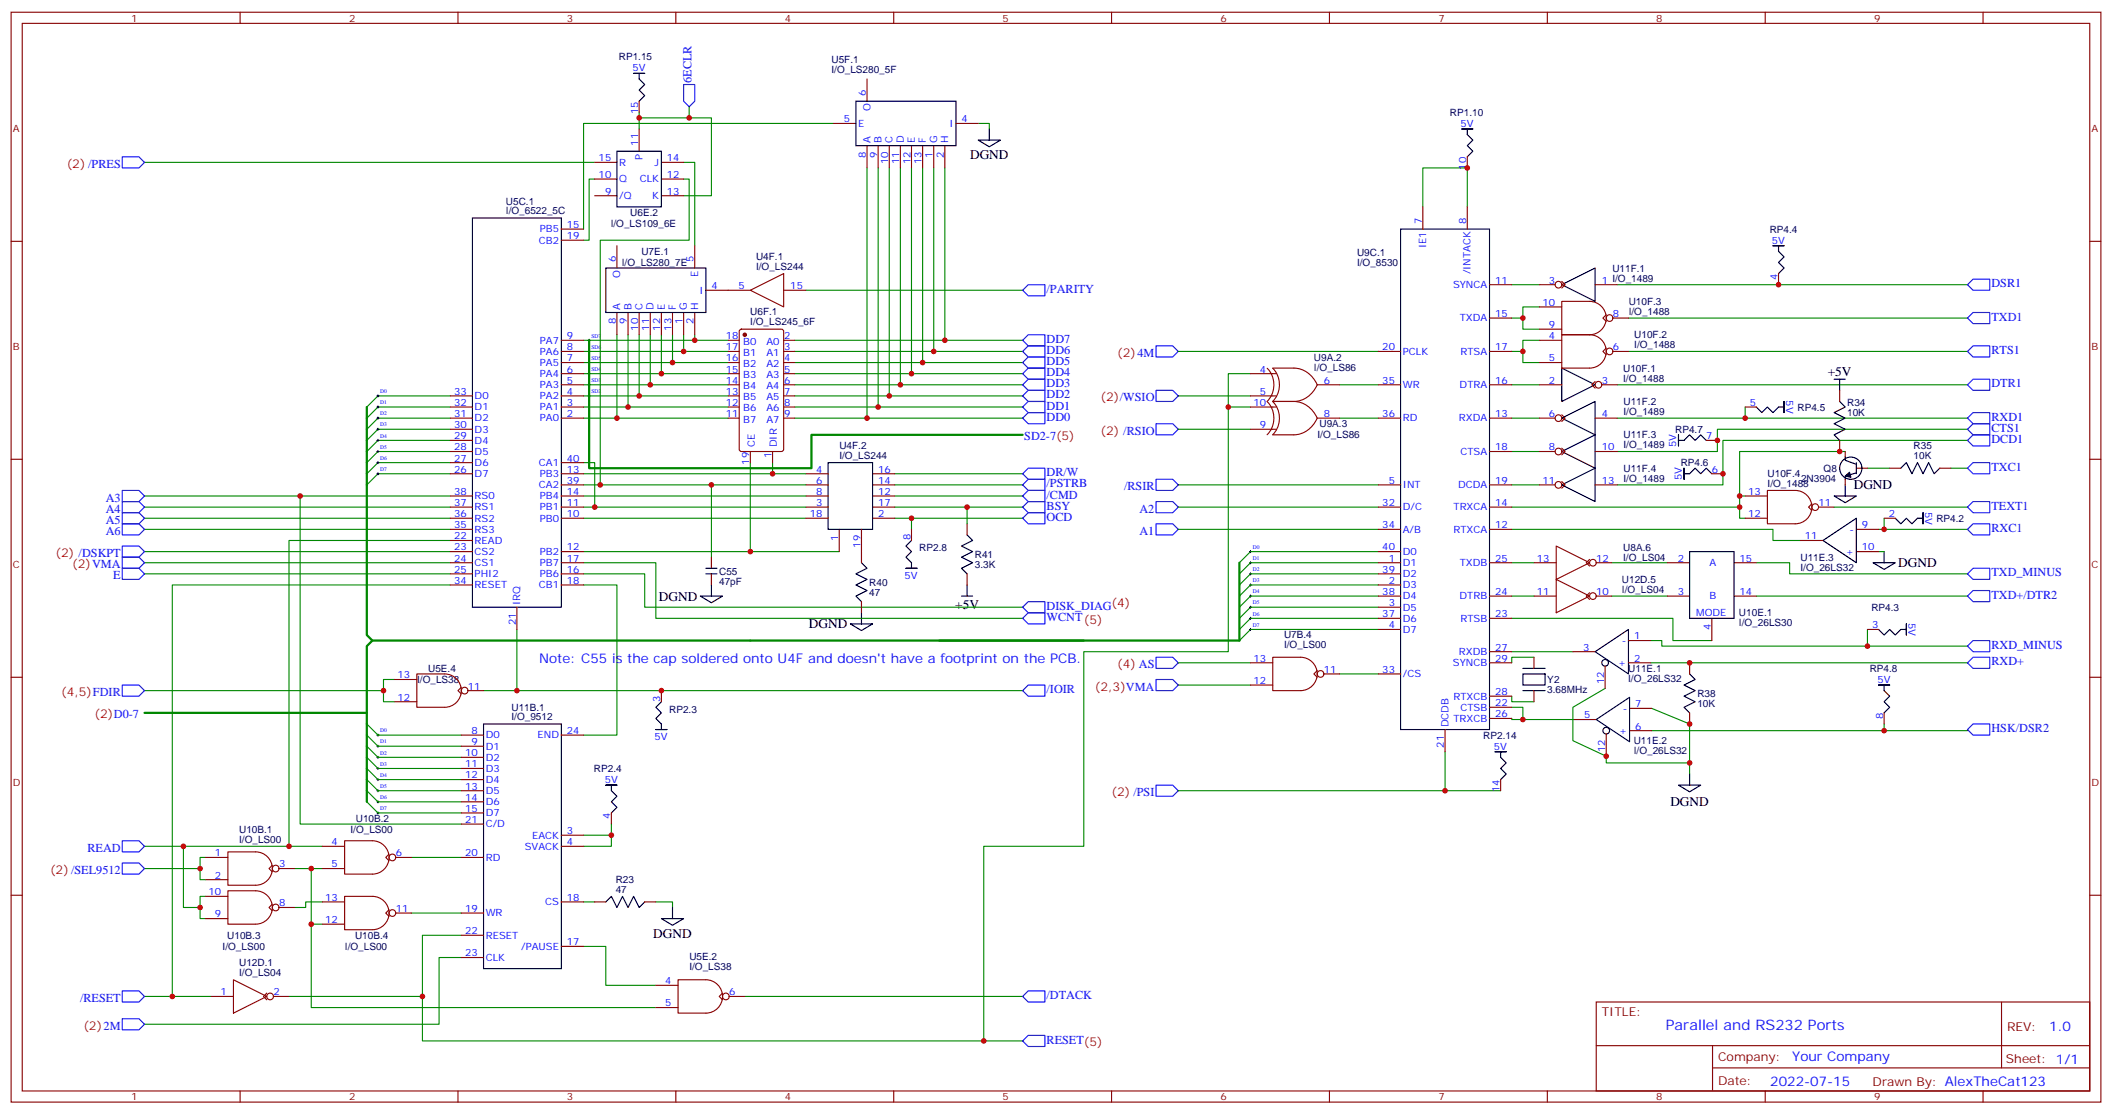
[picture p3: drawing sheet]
<svg xmlns="http://www.w3.org/2000/svg" width="670mm" height="353mm" viewBox="0 0 670 353" stroke-linecap="round" stroke-linejoin="round" font-family="sans-serif">
<g fill="none" stroke="#870000" stroke-width=".35">
<path d="M3.5 3.9h663.2v345.7h-663.2zM7.1 7.4h656.1v338.7h-656.1zM76.2 3.9v3.5M145.3 3.9v3.5M214.5 3.9v3.5M283.6 3.9v3.5M352.8 3.9v3.5M421.9 3.9v3.5M491.1 3.9v3.5M560.2 3.9v3.5M629.4 3.9v3.5M202.8 32.1v3.5"/>
<path d="M264.6 39.2h7M275.2 25v7.1M303.4 39.2h7M188.7 51.5h7.1M188.7 56.8h7.1M202.8 40.9v7.1M209.9 51.5h7.1M209.9 56.8h7.1M275.2 46.2v7.1M278.7 46.2v7.1M282.2 46.2v7.1M285.8 46.2v7.1"/>
<path d="M289.3 46.2v7.1M292.8 46.2v7.1M296.3 46.2v7.1M299.9 46.2v7.1M465.7 49.7v3.6M3.5 76.6h3.6M178.2 76.2h7M178.2 72.7h7M188.7 62.1h7.1M195.8 78v7M209.9 62.1h7.1M220.5 78v7"/>
<path d="M451.6 65.6v7.1M465.7 65.6v7.1M663.2 76.6h3.5M195.8 99.1v7.1M199.3 99.1v7.1M202.8 99.1v7.1M206.4 99.1v7.1M209.9 99.1v7.1M213.4 99.1v7.1M217 99.1v7.1M220.5 99.1v7.1M224 92.1h14.1"/>
<path d="M238.1 92.1l10.6-5.3v10.6zM248.7 92.1h7.1M472.7 90.3h7.1M488.6 90.3h4.9M488.6 97.4h7.1M495.7 95.6h8.8a5.3 5.3 0 0 1 5.3 5.3 5.3 5.3 0 0 1-5.3 5.3h-8.8zM495.7 89.3l1 1-1 1.1M506.2 90.3h7.1M509.8 99.8l-1.1 1.1 1.1 1.1M564.4 86.8v3.5M178.2 107.9h7M178.2 111.5h7"/>
<path d="M178.2 115h7M178.2 118.5h7M231.1 107.9h3.5M231.1 111.5h3.5M231.1 115h3.5M231.1 118.5h3.5M234.8 104.6l.5-.2h12.7l.7 .5v37.6l-.5 .7h-12.9l-.6-.4-.1-37.7zM248.7 107.9h3.5M248.7 111.5h3.5M248.7 115h3.5M248.7 118.5h3.5M396.9 118.5h8.1"/>
<path d="M402.1 116.8a7.5 7.5 0 0 1 0 10.5M437.4 111.5h7.1M472.7 111.5h7.1M472.7 100.9h7.1M488.6 107.9h7.1M488.6 115h7.1M488.6 104.4h7.1M495.7 106.2h8.8a5.3 5.3 0 0 1 5.3 5.3 5.3 5.3 0 0 1-5.3 5.3h-8.8zM509.8 110.4l-1.1 1.1 1.1 1M511.9 111.5h4.9M511.9 100.9h4.9M142.9 129.1h7"/>
<path d="M142.9 139.7h7M142.9 125.6h7M142.9 132.6h7M142.9 136.2h7M178.2 129.1h7M178.2 125.6h7M178.2 132.6h7M178.2 122.1h7M231.1 129.1h3.5M231.1 125.6h3.5M231.1 132.6h3.5M231.1 122.1h3.5"/>
<path d="M248.7 129.1h3.5M248.7 125.6h3.5M248.7 132.6h3.5M248.7 122.1h3.5M396.9 129.1h8.1M396.9 125.6h8.1M396.9 136.2h8.1M402.1 127.4a7.5 7.5 0 0 1 0 10.5M403.9 127.4a7.5 7.5 0 0 1 0 10.5M410.6 127.4a8.4 8.4 0 0 1 7.4 5.2M418 132.6h7.1M418 122.1h7.1"/>
<path d="M418 122.1a8.4 8.4 0 0 0-7.4-5.3h-6.7a7.5 7.5 0 0 1 0 10.5l6.7 .1M418 122.1a8.4 8.4 0 0 1-7.4 5.3M418 132.6a8.4 8.4 0 0 1-7.4 5.3h-6.7M437.4 132.6h7.1M437.4 122.1h7.1M472.7 132.6h7.1M472.7 122.1h7.1M488.6 132.6h4.9M488.6 122.1h7.1M495.7 131.6l1 1-1 1.1M506.2 121l-1 1.1 1 1M506.2 132.6h7.1"/>
<path d="M508.4 122.1h4.9M541.5 139.7h3.5M553.9 129.1h3.5M583.8 123.8v3.6M583.8 139.7v3.5M3.5 145.7h3.6M142.9 150.3h7M142.9 157.3h7M142.9 146.8h7M142.9 143.2h7M178.2 150.3h7M178.2 153.8h7"/>
<path d="M178.2 157.3h7M178.2 146.8h7M238.1 143.2v3.6M245.2 143.2v3.6M255.8 150.3h7M255.8 153.8h7M255.8 157.3h7M276.9 150.3h7.1M276.9 153.8h7.1M276.9 157.3h7.1M437.4 153.8h7.1M472.7 153.8h7.1"/>
<path d="M472.7 143.2h7.1M488.6 153.8h4.9M488.6 143.2h4.9M495.7 142.2l1 1-1 1.1M495.7 152.8l1 1-1 1.1M506.2 153.8h7.1M506.2 143.2h7.1M543.3 150.3h3.5M553.9 157.3h7M560.9 155.6h8.8a5.3 5.3 0 0 1 5.3 5.3 5.3 5.3 0 0 1-5.3 5.3h-8.8zM575 159.8l-1 1.1 1 1M585.6 143.2v1.8"/>
<path d="M585.6 152v1.8M589.1 148.5h3.6M599.7 148.5h3.5M615.6 148.5h3.5M663.2 145.7h3.5M142.9 164.4h7M142.9 160.9h7M142.9 167.9h7M142.9 178.5h7M142.9 175h7M142.9 171.4h7M178.2 164.4h7"/>
<path d="M178.2 160.9h7M178.2 178.5h7M178.2 175h7M225.8 176.7v3.6M255.8 164.4h7M255.8 160.9h7M266.3 167.9v7.1M273.4 167.9v10.6M276.9 164.4h7.1M276.9 160.9h7.1M289.3 167.9v3.5M306.9 166.2v3.5"/>
<path d="M437.4 160.9h7.1M437.4 167.9h7.1M437.4 178.5h7.1M437.4 175h7.1M472.7 160.9h7.1M472.7 167.9h7.1M472.7 178.5h7.1M486.8 178.5h7.1M493.9 173.2l10.6 5.3-10.6 5.3zM504.5 177.4l-1.1 1.1 1.1 1.1M506.6 178.5h4.9M529.2 178.5h7"/>
<path d="M550.3 178.5h7.1M553.9 164.4h7M571.5 171.4h7.1M577.1 160.9h5M589.1 167.9h7.1M589.1 175h7.1M598 164.4h3.5M142.9 185.6h7M142.9 182h7M164 192.6v7.1M178.2 185.6h7M178.2 182h7"/>
<path d="M225.8 182v3.6M273.4 190.9v3.5M306.9 182v3.6M437.4 199.7h7.1M437.4 185.6h7.1M437.4 182h7.1M437.4 189.1h7.1M437.4 196.1h7.1M437.4 192.6h7.1M472.7 189.1h7.1M472.7 196.1h7.1M486.8 189.1h7.1"/>
<path d="M493.9 183.8l10.6 5.3-10.6 5.3zM504.5 188l-1.1 1.1 1.1 1M506.6 189.1h4.9M529.2 189.1h7M543.3 196.1v7.1M550.3 189.1h7.1M592.7 199.7h3.5M3.5 214.8h3.6M125.2 215.5h7.1M132.3 213.8h8.8a5.3 5.3 0 0 1 5.3 5.3 5.3 5.3 0 0 1-5.3 5.3h-8.8zM146.4 218l-1.1 1.1 1.1 1M148.5 219.1h5"/>
<path d="M209.9 219.1v3.5M396.9 217.3h7M396.9 210.3h7M403.9 208.5h8.8a5.3 5.3 0 0 1 5.3 5.3 5.3 5.3 0 0 1-5.3 5.3h-8.8zM418 212.7l-1 1.1 1 1M420.2 213.8h4.9M437.4 213.8h7.1M472.7 210.3h7.1M472.7 206.7h7.1M486.8 208.5v3.5M486.8 219.1v3.5M499.2 206.7h7"/>
<path d="M509.4 211.3v7.1M516.8 210.3h7.1M516.8 203.2h7.1M536.2 210.3v3.5M663.2 214.8h3.5M125.2 222.6h7.1M146.4 233.2h7.1M146.4 236.7h7.1M178.2 233.2h7M458.6 231.4v7.1M472.7 220.8h7.1M472.7 227.9h7.1"/>
<path d="M472.7 224.4h7.1M499.5 228.2h7.1M509.8 232.8v7.1M517.2 231.8h7M517.2 224.7h7M536.2 226.1v3.6M598 226.1v3.6M146.4 257.9h7.1M146.4 254.4h7.1M146.4 250.8h7.1M146.4 247.3h7.1M146.4 243.8h7.1"/>
<path d="M146.4 240.2h7.1M194 257.9v3.5M476.2 247.3v3.5M65.3 272h7M65.3 279h7M72.3 270.2h8.8a5.3 5.3 0 0 1 5.3 5.3 5.3 5.3 0 0 1-5.3 5.3h-8.8zM86.4 274.5l-1 1 1 1.1M88.5 275.5h5M102.3 275.5h7.1M102.3 268.5h7.1M109.4 266.7h8.8a5.3 5.3 0 0 1 5.3 5.3 5.3 5.3 0 0 1-5.3 5.3h-8.8zM123.5 270.9l-1.1 1.1 1.1 1.1"/>
<path d="M125.6 272h4.9M146.4 272h7.1M146.4 261.4h7.1M178.2 268.5h7M178.2 264.9h7M3.5 284h3.6M65.3 291.4h7M65.3 284.3h7M72.3 282.6h8.8a5.3 5.3 0 0 1 5.3 5.3 5.3 5.3 0 0 1-5.3 5.3h-8.8zM86.4 286.8l-1 1.1 1 1M88.5 287.9h5M102.3 286.1h7.1"/>
<path d="M102.3 293.2h7.1M109.4 284.3h8.8a5.3 5.3 0 0 1 5.3 5.3 5.3 5.3 0 0 1-5.3 5.3h-8.8zM123.5 288.6l-1.1 1 1.1 1.1M125.6 289.6h4.9M146.4 289.6h7.1M146.4 296.7h7.1M178.2 286.1h7M188.7 286.1h3.6M204.6 286.1h3.5M663.2 284h3.5M67 316.1h7.1M74.1 310.8l10.6 5.3-10.6 5.3z"/>
<path d="M84.7 315l-1.1 1.1 1.1 1M86.8 316.1h4.9M146.4 303.7h7.1M178.2 300.2h7M208.1 319.6h7.1M208.1 312.6h7.1M215.2 310.8h8.8a5.3 5.3 0 0 1 5.3 5.3 5.3 5.3 0 0 1-5.3 5.3h-8.8zM229.3 315l-1.1 1.1 1.1 1M231.4 316.1h5M506.6 317.9h156.6v28.2h-156.6zM635.2 317.9v20.9M506.6 331.7h156.5"/>
<path d="M543.5 338.8h119.6M543.5 331.7v14.1M76.2 346.1v3.5M145.3 346.1v3.5M214.5 346.1v3.5M283.6 346.1v3.5M352.8 346.1v3.5M421.9 346.1v3.5M491.1 346.1v3.5M560.2 346.1v3.5M629.4 346.1v3.5"/>
<circle cx="494.6" cy="90.3" r="1.06"/>
<circle cx="510.8" cy="100.9" r="1.06"/>
<circle cx="510.8" cy="111.5" r="1.06"/>
<circle cx="494.6" cy="132.6" r="1.06"/>
<circle cx="507.3" cy="122.1" r="1.06"/>
<circle cx="494.6" cy="153.8" r="1.06"/>
<circle cx="494.6" cy="143.2" r="1.06"/>
<circle cx="505.5" cy="178.5" r="1.06"/>
<circle cx="576.1" cy="160.9" r="1.06"/>
<circle cx="505.5" cy="189.1" r="1.06"/>
<circle cx="147.5" cy="219.1" r="1.06"/>
<circle cx="419.1" cy="213.8" r="1.06"/>
<circle cx="87.5" cy="275.5" r="1.06"/>
<circle cx="124.5" cy="272" r="1.06"/>
<circle cx="87.5" cy="287.9" r="1.06"/>
<circle cx="124.5" cy="289.6" r="1.06"/>
<circle cx="85.7" cy="316.1" r="1.06"/>
<circle cx="230.4" cy="316.1" r="1.06"/>
</g>
<g fill="none" stroke="#008700" stroke-width=".35">
<path d="M202.8 37.4h23v24.7h-8.8M202.8 35.6v5.3M218.7 33.9v3.5M264.6 39.2h-79.4v33.5M310.4 39.2h3.6v1.7M45.9 51.5h142.8M188.7 56.8h-1.7v19.4h-1.8M217 51.5h3.5v26.5M217 56.8h1.7v19.4h-28.2v77.6M275.2 53.3v79.3M278.7 53.3v75.8M282.2 53.3v72.3"/>
<path d="M285.8 53.3v68.8M289.3 53.3v65.2M292.8 53.3v61.7M296.3 53.3v58.2M299.9 53.3v54.6M451.6 65.6v-12.3h14.1v12.3M255.8 92.1h68.8M479.8 90.3h8.8M488.6 97.4h-5.3v3.5h-3.5M513.3 90.3h111.1M185.2 118.5h45.9M185.2 115h45.9"/>
<path d="M185.2 111.5h45.9M185.2 107.9h45.9M195.8 106.2v26.4M199.3 106.2v22.9M202.8 106.2v19.4M206.4 106.2v15.9M209.9 106.2v12.3M213.4 106.2v8.8M217 106.2v5.3M220.5 106.2v1.7M252.2 118.5h72.4M252.2 115h72.4"/>
<path d="M252.2 111.5h72.4M252.2 107.9h72.4M373.9 111.5h63.5M396.9 118.5h-7.1v10.6h7.1M483.3 100.9v3.5h5.3M483.3 111.5v3.5h5.3M488.6 107.9h-5.3v3.6h-3.5M516.8 111.5h107.6M516.8 100.9h107.6M142.9 125.6h-23l-3.5 3.5M142.9 129.1h-23l-3.5 3.5M142.9 132.6h-23l-3.5 3.6"/>
<path d="M142.9 136.2h-23l-3.5 3.5M142.9 139.7h-23l-3.5 3.5M185.2 125.6h45.9M185.2 129.1h45.9M185.2 132.6h45.9M185.2 122.1h45.9M252.2 125.6h72.4M252.2 129.1h72.4M252.2 132.6h72.4M252.2 122.1h72.4M373.9 125.6h23M373.9 136.2h23"/>
<path d="M389.8 129.1v77.6h-45.8v61.8h-31.8v61.7M425.1 132.6h12.3M425.1 122.1h12.3M479.8 132.6h8.8M479.8 122.1h8.8M513.3 132.6h111.1M513.3 122.1h111.1M553.9 129.1v3.5M624.4 136.2h-79.4v7h-31.7M624.4 139.7h-77.6v14.1h-33.5M45.9 157.3h97M95.2 157.3v104.1h51.2"/>
<path d="M142.9 143.2h-23l-3.5 3.6M142.9 146.8h-23l-3.5 3.5M142.9 150.3h-23l-3.5 3.5M185.2 146.8h3.5v14.1M185.2 157.3h70.6M185.2 150.3h70.6M185.2 153.8h70.6M225.8 153.8v22.9M238.1 146.8v28.2M245.2 146.8v3.5M284 157.3h40.6M284 150.3h40.6"/>
<path d="M284 153.8h40.6M373.9 153.8h63.5M479.8 143.2h8.8M479.8 153.8h8.8M553.9 157.3h-1.8v3.6h-72.3M585.6 143.2h-33.5v14.1M592.7 148.5h7M619.1 148.5h5.3M45.9 160.9h97M45.9 164.4h97M45.9 167.9h97M45.9 175h97"/>
<path d="M45.9 178.5h97M142.9 171.4h-51.2v97.1M185.2 178.5h22.9v17.6h116.5M185.2 160.9h70.6M185.2 164.4h70.6M185.2 175h81.1M284 160.9h40.6M284 164.4h40.6M289.3 164.4v3.5M306.9 160.9v5.3M373.9 160.9h63.5M373.9 167.9h63.5"/>
<path d="M437.4 175h-40.5l-3.6 3.5M437.4 178.5h-40.5l-3.6 3.5M479.8 167.9h82.9v3.5h8.8M479.8 178.5h7M511.5 178.5h17.7M552.1 160.9v3.5h1.8M557.4 178.5h10.6v3.5h56.4M582.1 160.9h42.3M596.2 167.9h28.2M596.2 175h1.8M598 164.4v3.5M45.9 182h97"/>
<path d="M142.9 185.6h-88.2v130.5M164 199.7v19.4M185.2 185.6h10.6v47.6h-10.6M185.2 182h19.4v10.6h120M437.4 182h-40.5l-3.6 3.6M437.4 185.6h-40.5l-3.6 3.5M437.4 189.1h-40.5l-3.6 3.5M437.4 192.6h-40.5l-3.6 3.5M437.4 196.1h-40.5l-3.6 3.6M437.4 199.7h-40.5l-3.6 3.5M479.8 196.1h51.1v7.1h12.4M479.8 189.1h7"/>
<path d="M511.5 189.1h17.7M557.4 189.1h67M592.7 199.7v5.3M45.9 219.1h75.8M125.2 215.5h-3.5v7.1h3.5M153.5 219.1h171.1M373.9 210.3h23M373.9 217.3h23M425.1 213.8h12.3M479.8 206.7h19.4M486.8 208.5h-7v1.8M509.4 218.4l-10.2 6v10.5l10.6 5v2.1h26.4v3.5"/>
<path d="M523.9 203.2h3.5v1.8h97M523.9 210.3h100.5M116.4 236.7l3.5 3.5h26.5M116.4 233.2l3.5 3.5h26.5M116.4 229.7l3.5 3.5h26.5M458.6 238.5v12.3h-84.7M479.8 227.9v.3h19.7M479.8 224.4h3.5v3.8M479.8 220.8v1.8h7M524.2 224.7l12 5v12.3M598 229.7v2.1M624.4 231.4v.4h-100.2"/>
<path d="M116.4 250.8l3.5 3.6h26.5M116.4 247.3l3.5 3.5h26.5M116.4 243.8l3.5 3.5h26.5M116.4 240.2l3.5 3.6h26.5M116.4 254.4l3.5 3.5h26.5M458.6 250.8h17.6M45.9 275.5h17.6M45.9 268.5h56.4M58.2 268.5v19.4h5.3M65.3 272h-1.8v7h1.8M93.5 275.5h8.8M98.8 275.5v17.7h3.5"/>
<path d="M130.5 272h15.9M185.2 264.9h8.8M194 261.4v7.1h-8.8M65.3 284.3h-1.8v7.1h1.8M98.8 293.2v26.4h109.3M102.3 286.1h-5.3v1.8h-3.5M130.5 289.6h15.9M146.4 296.7h-12.3v19.4h-42.4M185.2 286.1h3.5M208.1 286.1h5.3v1.8M45.9 316.1h21.1M134.1 316.1v14.1h190.5"/>
<path d="M146.4 303.7h-7.1v21.2h-93.4M185.2 300.2h7.1v12.4h15.8M236.4 316.1h88.2"/>
</g>
<g fill="none" stroke="#000" stroke-width=".35">
<path d="M202.8 23.3h-1.7h3.5h-1.8v1.7l1.8 1.8-1.8 1.8 1.8 1.7-1.8 1.8M271.6 32.1h31.8v14.1h-31.8zM195.8 48h14.1v17.6h-14.1zM310.4 44.4h7.1l-3.5 2.2zM314 40.9v3.5M465.7 40.9h-1.8h3.5h-1.7v1.8l1.7 1.7-1.7 1.8 1.7 1.8-1.7 1.7M149.9 69.1h28.3v123.5h-28.3zM444.5 72.7h28.2v158.7h-28.2zM564.4 78h-1.7h3.5h-1.8v1.7l1.8 1.8-1.8 1.8 1.8 1.7-1.8 1.8M192.3 85h31.7v14.1h-31.7zM495.7 90.3l10.5-5.3v10.6zM495.7 116.8l10.5 5.3-10.5 5.3z"/>
<path d="M495.7 132.6l10.5-5.2v10.5zM532.7 139.7v1.8v-3.6v1.8h1.8l1.7-1.8 1.8 1.8 1.8-1.8 1.7 1.8M557.4 129.1l1.8 1.8 1.7-1.8 1.8 1.8 1.7-1.8h1.8v1.8v-3.5v1.7M582.1 120.3h3.5M583.8 127.4l1.8 1.7-3.5 1.8 3.5 1.7-3.5 1.8 3.5 1.8-3.5 1.7 1.7 1.8M583.8 120.3v3.5M262.8 146.8h14.1v21.1h-14.1zM495.7 143.2l10.5-5.3v10.6zM495.7 153.8l10.5-5.3v10.6zM534.5 150.3v1.7v-3.5v1.8h1.7l1.8-1.8 1.8 1.8 1.7-1.8 1.8 1.8M582.1 157.3h7l-3.5 2.2zM585.6 144.9v1.1l3.5 1.3"/>
<path d="M585.6 153.8v3.5M589.1 150l-3.5 1v1.1M589.1 146.8v3.5M603.2 148.5l1.8-1.7 1.8 3.5 1.7-3.5 1.8 3.5 1.8-3.5 1.7 3.5 1.8-1.8M273.4 178.5l1.8 1.8-3.6 1.7 3.6 1.8-3.6 1.8 3.6 1.7-3.6 1.8 1.8 1.8M289.3 171.4l-1.8 1.8 1.8 1.8-1.8 1.7 1.8 1.8v1.8h-1.8h3.5h-1.7M306.9 169.7l1.8 1.7-3.5 1.8 3.5 1.8-3.5 1.7 3.5 1.8-3.5 1.8 1.7 1.7M536.2 175h14.1v21.1h-14.1zM578.6 171.4l10.5-7v14.1zM594.4 178.5h7.1l-3.5 2.1zM598 175v3.5M601.5 164.4l1.7 1.8 1.8-1.8 1.8 1.8 1.7-1.8h1.8v1.8v-3.6v1.8"/>
<path d="M222.2 189.1h7.1l-3.5 2.1zM224 182h3.5M224 180.3h3.5M225.8 185.6v3.5M269.9 197.9h7l-3.5 2.1zM273.4 194.4v3.5M305.2 189.1h3.5M306.9 185.6v3.5M596.2 199.7l1.8 1.7 1.7-1.7 1.8 1.7 1.7-1.7h1.8v1.7v-3.5v1.8M483.3 213.8h7.1v3.5h-7.1zM483.3 212h7.1M483.3 219.1h7.1"/>
<path d="M506.2 206.7l10.6-7v14.1zM536.2 213.8l1.8 1.7-3.5 1.8 3.5 1.8-3.5 1.7 3.5 1.8-3.5 1.8 1.7 1.7M598 217.3h-1.8h3.5h-1.7v1.8l1.7 1.7-1.7 1.8 1.7 1.8-1.7 1.7M153.5 229.7h24.7v77.6h-24.7zM209.9 222.6l-1.8 1.8 1.8 1.7-1.8 1.8 1.8 1.8v1.7h-1.8h3.6h-1.8M476.2 238.5h-1.7h3.5h-1.8v1.7l1.8 1.8-1.8 1.8 1.8 1.7-1.8 1.8M506.6 228.2l10.6-7v14.1zM194 249.1h-1.7h3.5h-1.8v1.7l1.8 1.8-1.8 1.8 1.8 1.7-1.8 1.8M532.7 249.1h7.1l-3.6 2.1zM536.2 245.5v3.6M192.3 286.1l1.7-1.8 1.8 3.6 1.8-3.6 1.7 3.6 1.8-3.6 1.7 3.6 1.8-1.8M209.9 291.4h7.1l-3.6 2.1z"/>
<path d="M213.4 287.9v3.5"/>
<circle cx="587.4" cy="148.5" r="3.5"/>
<circle cx="509.4" cy="210.3" r="1.06"/>
<circle cx="509.8" cy="231.8" r="1.06"/>
</g>
<g fill="none" stroke="#000" stroke-width=".32">
<path d="M186.6 118.5h.7M186.6 115h.7M186.6 111.5h.7M186.6 107.9h.7M187 107.6v.7M187 111.1v.7M187 114.7v.7M187 118.2v.7M119.6 125.6h.7M119.6 129.1h.7M119.6 132.6h.7M119.6 136.2h.7"/>
<path d="M119.6 139.7h.7M119.9 125.2v.7M119.9 128.8v.7M119.9 132.3v.7M119.9 135.8v.7M119.9 139.3v.8M186.6 125.6h.7M186.6 122.1h.7M187 121.7v.7M187 125.2v.7M119.6 143.2h.7M119.6 146.8h.7"/>
<path d="M119.6 150.3h.7M119.9 142.9v.7M119.9 146.4v.7M119.9 149.9v.7M396.5 178.5h.7M396.5 175h.7M396.9 174.6v.7M396.9 178.2v.7M396.5 199.7h.7M396.5 196.1h.7M396.5 192.6h.7M396.5 189.1h.7"/>
<path d="M396.5 185.6h.7M396.5 182h.7M396.9 181.7v.7M396.9 185.2v.7M396.9 188.7v.7M396.9 192.3v.7M396.9 195.8v.7M396.9 199.3v.7M119.6 236.7h.7M119.6 233.2h.7M119.9 232.8v.7M119.9 236.4v.7"/>
<path d="M119.9 239.9v.7M119.6 257.9h.7M119.6 254.4h.7M119.6 250.8h.7M119.6 247.3h.7M119.6 243.8h.7M119.6 240.2h.7M119.9 243.4v.7M119.9 246.9v.7M119.9 250.5v.7M119.9 254v.7M119.9 257.5v.7"/>
</g>
<path d="M187 107.9v40.6h70.5v-10.6h67.1M116.4 129.1v72.3l1.8 1.8-1.8 1.8v49.4M393.3 178.5v24.7h-275.1M45.9 226.1h70.5" fill="none" stroke="#008700" stroke-width=".71"/>
<g fill="none" stroke="#00f" stroke-width=".35">
<path d="M217 26.8h3.5v5.3l-1.8 1.8-1.7-1.8zM38.8 49.7h5.3l1.8 1.8-1.8 1.8h-5.3zM326.3 90.3h5.3v3.5h-5.3l-1.7-1.7zM624.4 90.3l1.8-1.8h5.3v3.6h-5.3zM324.6 118.5l1.7-1.7h5.3v3.5h-5.3zM324.6 107.9l1.7-1.7h5.3v3.5h-5.3zM326.3 113.2h5.3v3.6h-5.3l-1.7-1.8zM326.3 109.7h5.3v3.5h-5.3l-1.7-1.7zM366.9 109.7h5.3l1.7 1.8-1.7 1.7h-5.3zM624.4 100.9l1.8-1.8h5.3v3.6h-5.3zM624.4 111.5l1.8-1.8h5.3v3.5h-5.3zM324.6 132.6l1.7-1.7h5.3v3.5h-5.3z"/>
<path d="M324.6 125.6l1.7-1.8h5.3v3.6h-5.3zM326.3 127.4h5.3v3.5h-5.3l-1.7-1.8zM326.3 120.3h5.3v3.5h-5.3l-1.7-1.7zM366.9 134.4h5.3l1.7 1.8-1.7 1.7h-5.3zM366.9 123.8h5.3l1.7 1.8-1.7 1.8h-5.3zM624.4 122.1l1.8-1.8h5.3v3.5h-5.3zM624.4 132.6l1.8-1.7h5.3v3.5h-5.3zM624.4 136.2l1.8-1.8h5.3v3.5h-5.3zM624.4 139.7l1.8-1.8h5.3v3.6h-5.3zM38.8 155.6h5.3l1.8 1.7-1.8 1.8h-5.3zM38.8 159.1h5.3l1.8 1.8-1.8 1.7h-5.3zM324.6 157.3l1.7-1.7h5.3v3.5h-5.3z"/>
<path d="M324.6 150.3l1.7-1.8h5.3v3.5h-5.3zM326.3 159.1h5.3v3.5h-5.3l-1.7-1.7zM326.3 152h5.3v3.6h-5.3l-1.7-1.8zM366.9 152h5.3l1.7 1.8-1.7 1.8h-5.3zM366.9 159.1h5.3l1.7 1.8-1.7 1.7h-5.3zM624.4 148.5l1.8-1.7h5.3v3.5h-5.3zM38.8 162.6h5.3l1.8 1.8-1.8 1.8h-5.3zM38.8 166.2h5.3l1.8 1.7-1.8 1.8h-5.3zM38.8 173.2h5.3l1.8 1.8-1.8 1.7h-5.3zM38.8 176.7h5.3l1.8 1.8-1.8 1.8h-5.3zM324.6 164.4l1.7-1.8h5.3v3.6h-5.3zM366.9 166.2h5.3l1.7 1.7-1.7 1.8h-5.3z"/>
<path d="M624.4 160.9l1.8-1.8h5.3v3.5h-5.3zM624.4 167.9l1.8-1.7h5.3v3.5h-5.3zM38.8 180.3h5.3l1.8 1.7-1.8 1.8h-5.3zM324.6 196.1l1.7-1.7h5.3v3.5h-5.3zM326.3 190.9h5.3v3.5h-5.3l-1.7-1.8zM624.4 182l1.8-1.7h5.3v3.5h-5.3zM624.4 189.1l1.8-1.8h5.3v3.6h-5.3zM38.8 217.3h5.3l1.8 1.8-1.8 1.7h-5.3zM324.6 219.1l1.7-1.8h5.3v3.5h-5.3zM366.9 208.5h5.3l1.7 1.8-1.7 1.7h-5.3zM366.9 215.5h5.3l1.7 1.8-1.7 1.8h-5.3zM624.4 205l1.8-1.8h5.3v3.5h-5.3z"/>
<path d="M624.4 210.3l1.8-1.8h5.3v3.5h-5.3zM624.4 231.4l1.8-1.7h5.3v3.5h-5.3zM366.9 249.1h5.3l1.7 1.7-1.7 1.8h-5.3zM38.8 266.7h5.3l1.8 1.8-1.8 1.7h-5.3zM38.8 273.8h5.3l1.8 1.7-1.8 1.8h-5.3zM38.8 314.3h5.3l1.8 1.8-1.8 1.8h-5.3zM324.6 316.1l1.7-1.8h5.3v3.6h-5.3zM38.8 323.1h5.3l1.8 1.8-1.8 1.8h-5.3zM324.6 330.2l1.7-1.8h5.3v3.6h-5.3z"/>
</g>
<path d="M585.6 151l1.4-1.2 .4 1.6z" fill="#000" stroke="#000" stroke-width=".35"/>
<circle cx="236.4" cy="106.2" r=".53" fill="#870000" stroke="#870000" stroke-width=".35"/>
<g fill="#c00">
<circle cx="63.5" cy="275.5" r=".88"/>
<circle cx="63.5" cy="287.9" r=".88"/>
<circle cx="58.2" cy="268.5" r=".88"/>
<circle cx="98.8" cy="275.5" r=".88"/>
<circle cx="98.8" cy="293.2" r=".88"/>
<circle cx="54.7" cy="316.1" r=".88"/>
<circle cx="91.7" cy="268.5" r=".88"/>
<circle cx="134.1" cy="316.1" r=".88"/>
<circle cx="194" cy="264.9" r=".88"/>
<circle cx="209.9" cy="219.1" r=".88"/>
<circle cx="95.3" cy="157.3" r=".88"/>
<circle cx="121.7" cy="219.1" r=".88"/>
<circle cx="164" cy="219.1" r=".88"/>
<circle cx="195.8" cy="132.6" r=".88"/>
<circle cx="199.3" cy="129.1" r=".88"/>
<circle cx="202.8" cy="125.6" r=".88"/>
<circle cx="206.4" cy="122.1" r=".88"/>
<circle cx="209.9" cy="118.5" r=".88"/>
<circle cx="213.4" cy="115" r=".88"/>
<circle cx="217" cy="111.5" r=".88"/>
<circle cx="220.5" cy="107.9" r=".88"/>
<circle cx="275.2" cy="132.6" r=".88"/>
<circle cx="278.7" cy="129.1" r=".88"/>
<circle cx="282.2" cy="125.6" r=".88"/>
<circle cx="285.8" cy="122.1" r=".88"/>
<circle cx="289.3" cy="118.5" r=".88"/>
<circle cx="292.8" cy="115" r=".88"/>
<circle cx="296.3" cy="111.5" r=".88"/>
<circle cx="299.9" cy="107.9" r=".88"/>
<circle cx="238.1" cy="175" r=".88"/>
<circle cx="245.2" cy="150.3" r=".88"/>
<circle cx="289.3" cy="164.4" r=".88"/>
<circle cx="306.9" cy="160.9" r=".88"/>
<circle cx="225.8" cy="153.8" r=".88"/>
<circle cx="202.8" cy="37.4" r=".88"/>
<circle cx="188.7" cy="160.9" r=".88"/>
<circle cx="190.5" cy="153.8" r=".88"/>
<circle cx="312.2" cy="330.2" r=".88"/>
<circle cx="389.8" cy="129.1" r=".88"/>
<circle cx="458.6" cy="250.8" r=".88"/>
<circle cx="465.7" cy="53.3" r=".88"/>
<circle cx="564.4" cy="90.3" r=".88"/>
<circle cx="483.3" cy="100.9" r=".88"/>
<circle cx="483.3" cy="111.5" r=".88"/>
<circle cx="545" cy="139.7" r=".88"/>
<circle cx="546.8" cy="150.3" r=".88"/>
<circle cx="553.9" cy="132.6" r=".88"/>
<circle cx="552.1" cy="157.3" r=".88"/>
<circle cx="552.1" cy="160.9" r=".88"/>
<circle cx="598" cy="167.9" r=".88"/>
<circle cx="483.3" cy="228.2" r=".88"/>
<circle cx="509.8" cy="239.9" r=".88"/>
<circle cx="536.2" cy="242" r=".88"/>
<circle cx="598" cy="231.8" r=".88"/>
<circle cx="592.7" cy="205" r=".88"/>
<circle cx="218.7" cy="37.4" r=".88"/>
<circle cx="583.8" cy="143.2" r=".88"/>
<circle cx="536.2" cy="210.3" r=".88"/>
<circle cx="536.2" cy="229.7" r=".88"/>
</g>
<text font-size="4.6" fill="#00f" x="528.7" y="326.9">Parallel and RS232 Ports</text>
<g font-size="4.2">
<text x="307.9" y="50.6">DGND</text>
<text x="580.1" y="119.2">+5V</text>
<text x="588.3" y="155.3">DGND</text>
<text x="602.4" y="179.9">DGND</text>
<text x="209.1" y="190.5">DGND</text>
<text x="303.1" y="193.1">+5V</text>
<text x="256.7" y="199.3">DGND</text>
<text x="530.1" y="255.8">DGND</text>
<text x="207.3" y="297.5">DGND</text>
</g>
<g font-size="4.2" fill="#00f">
<text x="171.1" y="210.3">Note: C55 is the cap soldered onto U4F and doesn't have a footprint on the PCB.</text>
<text x="650.4" y="327.1">1.0</text>
<text x="568.8" y="336.7">Your Company</text>
<text x="561.8" y="344.5">2022-07-15</text>
</g>
<g font-size="3.9" fill="#00f">
<text x="219.5" y="26.3" transform="rotate(-90 219.5 26.3)">6ECLR</text>
<text x="332.1" y="92.9">/PARITY</text>
<text x="632" y="91.1">DSR1</text>
<text x="632" y="101.7">TXD1</text>
<text x="332.1" y="112.3">DD6</text>
<text x="332.1" y="108.8">DD7</text>
<text x="632" y="112.3">RTS1</text>
<text x="332.1" y="119.4">DD4</text>
<text x="332.1" y="115.8">DD5</text>
<text x="332.1" y="122.9">DD3</text>
<text x="632" y="122.9">DTR1</text>
<text x="332.1" y="129.9">DD1</text>
<text x="332.1" y="126.4">DD2</text>
<text x="332.1" y="133.5">DD0</text>
<text x="632" y="133.5">RXD1</text>
<text x="632" y="137">CTS1</text>
<text x="325" y="139.7">SD2-7(5)</text>
<text x="632" y="140.5">DCD1</text>
<text x="632" y="149.3">TXC1</text>
<text x="332.1" y="154.6">/PSTRB</text>
<text x="332.1" y="151.1">DR/W</text>
<text x="356.7" y="155.6">/RSIR</text>
<text x="33.5" y="159.1">A3</text>
<text x="332.1" y="161.7">BSY</text>
<text x="332.1" y="158.2">/CMD</text>
<text x="632" y="161.7">TEXT1</text>
<text x="33.5" y="162.6">A4</text>
<text x="33.5" y="166.2">A5</text>
<text x="332.1" y="165.2">OCD</text>
<text x="361.6" y="162.6">A2</text>
<text x="33.5" y="169.7">A6</text>
<text x="361.6" y="169.7">A1</text>
<text x="632" y="168.7">RXC1</text>
<text x="35.9" y="183.8">E</text>
<text x="632" y="182.9">TXD_MINUS</text>
<text x="632" y="189.9">TXD+/DTR2</text>
<text x="332.1" y="197">WCNT(5)</text>
<text x="332.1" y="193.4">DISK_DIAG(4)</text>
<text x="632" y="205.8">RXD_MINUS</text>
<text x="632" y="211.1">RXD+</text>
<text x="332.1" y="219.9">/IOIR</text>
<text x="632" y="232.2">HSK/DSR2</text>
<text x="27.8" y="270.2">READ</text>
<text x="25.4" y="317.9">/RESET</text>
<text x="332.1" y="316.9">/DTACK</text>
<text x="332.1" y="331">RESET(5)</text>
</g>
<g font-size="3.9" fill="#f00">
<text x="21.2" y="53.3">(2) /PRES</text>
<text x="354.5" y="113.2">(2)4M</text>
<text x="349.2" y="127.4">(2)/WSIO</text>
<text x="349.2" y="137.9">(2) /RSIO</text>
<text x="17.6" y="176.7">(2) /DSKPT</text>
<text x="22.9" y="180.3">(2)VMA</text>
<text x="354.5" y="212">(4) AS</text>
<text x="19.4" y="220.8">(4,5)FDIR</text>
<text x="347.5" y="219.1">(2,3)VMA</text>
<text x="30" y="227.9">(2)D0-7</text>
<text x="352.8" y="252.6">(2) /PSI</text>
<text x="15.9" y="277.3">(2) /SEL9512</text>
<text x="26.5" y="326.7">(2)2M</text>
</g>
<g font-size="3.9" fill="#800">
<text x="508.4" y="322.4">TITLE:</text>
<text x="637" y="327.1">REV:</text>
<text x="545.3" y="336.6">Company:</text>
<text x="636.6" y="337.3">Sheet: 1/1</text>
<text x="545.3" y="344.3">Date:</text>
<text x="594.3" y="344.4">Drawn By: AlexTheCat123</text>
</g>
<g font-size="3.2" fill="#800">
<text x="41.6" y="6.9">1</text>
<text x="110.8" y="6.9">2</text>
<text x="179.9" y="6.9">3</text>
<text x="249.1" y="6.9">4</text>
<text x="318.2" y="6.9">5</text>
<text x="387.3" y="6.9">6</text>
<text x="456.5" y="6.9">7</text>
<text x="525.6" y="6.9">8</text>
<text x="594.8" y="6.9">9</text>
<text x="4.1" y="42">A</text>
<text x="663.8" y="42">A</text>
<text x="4.1" y="111.1">B</text>
<text x="663.8" y="111.1">B</text>
<text x="4.1" y="180.3">C</text>
<text x="663.8" y="180.3">C</text>
<text x="4.1" y="249.4">D</text>
<text x="663.8" y="249.4">D</text>
<text x="41.6" y="349.1">1</text>
<text x="110.8" y="349.1">2</text>
<text x="179.9" y="349.1">3</text>
<text x="249.1" y="349.1">4</text>
<text x="318.2" y="349.1">5</text>
<text x="387.3" y="349.1">6</text>
<text x="456.5" y="349.1">7</text>
<text x="525.6" y="349.1">8</text>
<text x="594.8" y="349.1">9</text>
</g>
<g font-size="3.2" fill="#000080">
<text x="196.4" y="19">RP1.15</text>
<text x="263.9" y="23.3">I/O_LS280_5F</text>
<text x="263.9" y="20.1">U5F.1</text>
<text x="460.2" y="36.7">RP1.10</text>
<text x="160.6" y="65">U5C.1</text>
<text x="160.6" y="68">I/O_6522_5C</text>
<text x="200" y="68.5">U6E.2</text>
<text x="193.8" y="72.1">I/O_LS109_6E</text>
<text x="561.6" y="73.8">RP4.4</text>
<text x="203.6" y="80.9">U7E.1</text>
<text x="239.9" y="82.5">U4F.1</text>
<text x="430.7" y="81.3">U9C.1</text>
<text x="197.3" y="84.4">I/O_LS280_7E</text>
<text x="239.9" y="85.7">I/O_LS244</text>
<text x="430.7" y="84.4">I/O_8530</text>
<text x="511.7" y="86.2">U11F.1</text>
<text x="238.1" y="100">U6F.1</text>
<text x="516.9" y="99.9">I/O_1488</text>
<text x="516.9" y="96.7">U10F.3</text>
<text x="238.1" y="103.2">I/O_LS245_6F</text>
<text x="518.7" y="107.3">U10F.2</text>
<text x="518.7" y="110.5">I/O_1488</text>
<text x="417" y="117.6">I/O_LS86</text>
<text x="417" y="114.4">U9A.2</text>
<text x="515.1" y="117.9">U10F.1</text>
<text x="515.1" y="121.1">I/O_1488</text>
<text x="515.3" y="131.7">I/O_1489</text>
<text x="515.3" y="128.5">U11F.2</text>
<text x="570.5" y="130.2">RP4.5</text>
<text x="586.2" y="128.8">R34</text>
<text x="418.8" y="135.5">U9A.3</text>
<text x="531.6" y="137.3">RP4.7</text>
<text x="586.2" y="132">10K</text>
<text x="266.4" y="142.3">U4F.2</text>
<text x="418.1" y="139.1">I/O_LS86</text>
<text x="515.3" y="142.2">I/O_1489</text>
<text x="515.3" y="139">U11F.3</text>
<text x="607.3" y="142.5">R35</text>
<text x="266.4" y="145.5">I/O_LS244</text>
<text x="515.2" y="149.6">U11F.4</text>
<text x="533.4" y="147.9">RP4.6</text>
<text x="578.7" y="149.7">Q8</text>
<text x="607.3" y="145.7">10K</text>
<text x="515.2" y="152.8">I/O_1489</text>
<text x="561" y="154.6">I/O_1488</text>
<text x="561" y="151.4">U10F.4</text>
<text x="571.6" y="152.8">2N3904</text>
<text x="614.5" y="165.5">RP4.2</text>
<text x="291.7" y="174.9">RP2.8</text>
<text x="309.4" y="177">R41</text>
<text x="515.2" y="177.9">I/O_LS04</text>
<text x="515.2" y="174.7">U8A.6</text>
<text x="571.4" y="177.9">U11E.3</text>
<text x="228.2" y="185.5">47pF</text>
<text x="228.2" y="182.3">C55</text>
<text x="275.9" y="185.8">R40</text>
<text x="309.4" y="180.2">3.3K</text>
<text x="514.8" y="184.9">U12D.5</text>
<text x="571.4" y="181.1">I/O_26LS32</text>
<text x="275.9" y="189">47</text>
<text x="514.8" y="188.1">I/O_LS04</text>
<text x="551.9" y="195.5">U10E.1</text>
<text x="593.9" y="193.7">RP4.3</text>
<text x="407.5" y="202.3">U7B.4</text>
<text x="551.9" y="198.7">I/O_26LS30</text>
<text x="407.5" y="205.5">I/O_LS00</text>
<text x="135.9" y="213.2">U5E.4</text>
<text x="516.7" y="213.2">U11E.1</text>
<text x="593.4" y="213.1">RP4.8</text>
<text x="132.4" y="216.7">I/O_LS38</text>
<text x="491.1" y="219.9">3.68MHz</text>
<text x="491.1" y="216.7">Y2</text>
<text x="516.7" y="216.4">I/O_26LS32</text>
<text x="538.7" y="221.1">R38</text>
<text x="162.3" y="225.5">U11B.1</text>
<text x="212.4" y="226.2">RP2.3</text>
<text x="538.7" y="224.3">10K</text>
<text x="162.3" y="228.5">I/O_9512</text>
<text x="470.8" y="234.3">RP2.14</text>
<text x="518.5" y="239.3">I/O_26LS32</text>
<text x="518.5" y="236.1">U11E.2</text>
<text x="188.5" y="244.7">RP2.4</text>
<text x="112.9" y="260.8">U10B.2</text>
<text x="75.9" y="267.3">I/O_LS00</text>
<text x="75.9" y="264.1">U10B.1</text>
<text x="111.2" y="264.3">I/O_LS00</text>
<text x="195.4" y="280.1">R23</text>
<text x="195.4" y="283.3">47</text>
<text x="72.1" y="297.8">U10B.3</text>
<text x="112.7" y="297.8">U10B.4</text>
<text x="70.7" y="301.3">I/O_LS00</text>
<text x="109.5" y="301.3">I/O_LS00</text>
<text x="218.8" y="304.6">U5E.2</text>
<text x="75.9" y="309.7">I/O_LS04</text>
<text x="75.9" y="306.6">U12D.1</text>
<text x="218.8" y="307.8">I/O_LS38</text>
</g>
<g font-size="3.2" fill="#00f">
<text x="200.7" y="22.6">5V</text>
<text x="274.8" y="30.3" transform="rotate(-90 274.8 30.3)">6</text>
<text x="276.2" y="35.3" transform="rotate(-90 276.2 35.3)">O</text>
<text x="202.5" y="36.1" transform="rotate(-90 202.5 36.1)">15</text>
<text x="267.9" y="38.8">5</text>
<text x="272.3" y="40.2">E</text>
<text x="301.3" y="40.2">I</text>
<text x="305.2" y="38.8">4</text>
<text x="463.5" y="40.2">5V</text>
<text x="202.5" y="46.2" transform="rotate(-90 202.5 46.2)">11</text>
<text x="276.2" y="45.5" transform="rotate(-90 276.2 45.5)">A</text>
<text x="279.8" y="45.5" transform="rotate(-90 279.8 45.5)">B</text>
<text x="283.3" y="45.5" transform="rotate(-90 283.3 45.5)">C</text>
<text x="286.8" y="45.5" transform="rotate(-90 286.8 45.5)">D</text>
<text x="290.3" y="45.5" transform="rotate(-90 290.3 45.5)">E</text>
<text x="293.9" y="45.5" transform="rotate(-90 293.9 45.5)">F</text>
<text x="297.4" y="45.5" transform="rotate(-90 297.4 45.5)">G</text>
<text x="300.9" y="45.5" transform="rotate(-90 300.9 45.5)">H</text>
<text x="190" y="51.2">15</text>
<text x="196.5" y="52.6">R</text>
<text x="203.9" y="50.6" transform="rotate(-90 203.9 50.6)">P</text>
<text x="207.8" y="52.6">J</text>
<text x="211.7" y="51.2">14</text>
<text x="274.8" y="50" transform="rotate(-90 274.8 50)">8</text>
<text x="278.3" y="50" transform="rotate(-90 278.3 50)">9</text>
<text x="281.9" y="52" transform="rotate(-90 281.9 52)">10</text>
<text x="285.4" y="52" transform="rotate(-90 285.4 52)">11</text>
<text x="288.9" y="52" transform="rotate(-90 288.9 52)">12</text>
<text x="292.5" y="52" transform="rotate(-90 292.5 52)">13</text>
<text x="296" y="50" transform="rotate(-90 296 50)">1</text>
<text x="299.5" y="50" transform="rotate(-90 299.5 50)">2</text>
<text x="465.3" y="53.8" transform="rotate(-90 465.3 53.8)">10</text>
<text x="190" y="56.4">10</text>
<text x="196.5" y="57.9">Q</text>
<text x="203" y="57.9">CLK</text>
<text x="211.7" y="56.4">12</text>
<text x="192" y="61.7">9</text>
<text x="196.5" y="63.1">/Q</text>
<text x="207" y="63.1">K</text>
<text x="211.7" y="61.7">13</text>
<text x="451.2" y="70.9" transform="rotate(-90 451.2 70.9)">7</text>
<text x="465.3" y="70.9" transform="rotate(-90 465.3 70.9)">8</text>
<text x="171" y="77.3">CB2</text>
<text x="171.3" y="73.7">PB5</text>
<text x="179.9" y="75.8">19</text>
<text x="179.9" y="72.3">15</text>
<text x="562.3" y="77.3">5V</text>
<text x="195.4" y="83.3" transform="rotate(-90 195.4 83.3)">6</text>
<text x="220.1" y="83.3" transform="rotate(-90 220.1 83.3)">5</text>
<text x="452.6" y="78.7" transform="rotate(-90 452.6 78.7)">IE1</text>
<text x="196.8" y="88.2" transform="rotate(-90 196.8 88.2)">O</text>
<text x="221.5" y="87.7" transform="rotate(-90 221.5 87.7)">E</text>
<text x="466.7" y="87.1" transform="rotate(-90 466.7 87.1)">/INTACK</text>
<text x="474.5" y="90">11</text>
<text x="491.5" y="90">3</text>
<text x="508.4" y="90">1 I/O_1489</text>
<text x="564.1" y="88.8" transform="rotate(-90 564.1 88.8)">4</text>
<text x="222" y="93.1">I</text>
<text x="225.8" y="91.7">4</text>
<text x="234.3" y="91.7">5</text>
<text x="250.8" y="91.7">15</text>
<text x="461.1" y="91.4">SYNCA</text>
<text x="196.8" y="98.4" transform="rotate(-90 196.8 98.4)">A</text>
<text x="200.4" y="98.4" transform="rotate(-90 200.4 98.4)">B</text>
<text x="203.9" y="98.4" transform="rotate(-90 203.9 98.4)">C</text>
<text x="207.4" y="98.4" transform="rotate(-90 207.4 98.4)">D</text>
<text x="211" y="98.4" transform="rotate(-90 211 98.4)">E</text>
<text x="214.5" y="98.4" transform="rotate(-90 214.5 98.4)">F</text>
<text x="218" y="98.4" transform="rotate(-90 218 98.4)">G</text>
<text x="221.5" y="98.4" transform="rotate(-90 221.5 98.4)">H</text>
<text x="463.3" y="102">TXDA</text>
<text x="474.5" y="100.5">15</text>
<text x="489.5" y="97">10</text>
<text x="511.9" y="100.5">8</text>
<text x="179.9" y="107.6">9</text>
<text x="195.4" y="102.9" transform="rotate(-90 195.4 102.9)">8</text>
<text x="199" y="102.9" transform="rotate(-90 199 102.9)">9</text>
<text x="202.5" y="104.9" transform="rotate(-90 202.5 104.9)">10</text>
<text x="206" y="104.9" transform="rotate(-90 206 104.9)">11</text>
<text x="209.5" y="104.9" transform="rotate(-90 209.5 104.9)">12</text>
<text x="213.1" y="104.9" transform="rotate(-90 213.1 104.9)">13</text>
<text x="216.6" y="102.9" transform="rotate(-90 216.6 102.9)">1</text>
<text x="220.1" y="102.9" transform="rotate(-90 220.1 102.9)">2</text>
<text x="230.4" y="107.6">18</text>
<text x="248.9" y="107.6">2</text>
<text x="491.5" y="107.6">4</text>
<text x="491.5" y="104.1">9</text>
<text x="171.3" y="109">PA7</text>
<text x="171.3" y="112.5">PA6</text>
<text x="179.9" y="111.1">8</text>
<text x="230.4" y="111.1">17</text>
<text x="235.9" y="112.9">B1</text>
<text x="235.9" y="109.4">B0</text>
<text x="243.2" y="109.4">A0</text>
<text x="243.2" y="112.9">A1</text>
<text x="248.9" y="111.1">3</text>
<text x="438.7" y="111.1">20</text>
<text x="445.2" y="112.5">PCLK</text>
<text x="463.5" y="112.5">RTSA</text>
<text x="474.5" y="111.1">17</text>
<text x="511.9" y="111.1">6</text>
<text x="171.3" y="116.1">PA5</text>
<text x="171.3" y="119.6">PA4</text>
<text x="179.9" y="114.7">7</text>
<text x="179.9" y="118.2">6</text>
<text x="230.4" y="118.2">15</text>
<text x="230.4" y="114.7">16</text>
<text x="235.9" y="119.9">B3</text>
<text x="235.9" y="116.4">B2</text>
<text x="243.2" y="116.4">A2</text>
<text x="243.2" y="119.9">A3</text>
<text x="248.9" y="114.7">4</text>
<text x="248.9" y="118.2">5</text>
<text x="399.8" y="118.2">4</text>
<text x="491.5" y="114.7">5</text>
<text x="144.1" y="125.2">33</text>
<text x="171.3" y="123.1">PA3</text>
<text x="179.9" y="121.7">5</text>
<text x="179.9" y="125.2">4</text>
<text x="230.4" y="125.2">13</text>
<text x="230.4" y="121.7">14</text>
<text x="235.9" y="123.5">B4</text>
<text x="243.2" y="123.5">A4</text>
<text x="248.9" y="121.7">6</text>
<text x="248.9" y="125.2">7</text>
<text x="399.8" y="125.2">5</text>
<text x="420.2" y="121.7">6</text>
<text x="438.7" y="121.7">35</text>
<text x="445.2" y="123.1">WR</text>
<text x="463.2" y="123.1">DTRA</text>
<text x="474.5" y="121.7">16</text>
<text x="491.5" y="121.7">2</text>
<text x="508.4" y="121.7">3</text>
<text x="144.1" y="128.8">32</text>
<text x="150.6" y="126.6">D0</text>
<text x="150.6" y="130.2">D1</text>
<text x="171.3" y="126.6">PA2</text>
<text x="171.3" y="130.2">PA1</text>
<text x="179.9" y="128.8">3</text>
<text x="230.4" y="128.8">12</text>
<text x="235.9" y="130.5">B6</text>
<text x="235.9" y="127">B5</text>
<text x="243.2" y="127">A5</text>
<text x="243.2" y="130.5">A6</text>
<text x="248.9" y="128.8">8</text>
<text x="397.8" y="128.8">10</text>
<text x="555.4" y="128.8">5</text>
<text x="566.9" y="127" transform="rotate(90 566.9 127)">5V</text>
<text x="144.1" y="132.3">31</text>
<text x="144.1" y="135.8">30</text>
<text x="150.6" y="133.7">D2</text>
<text x="150.6" y="137.2">D3</text>
<text x="171.3" y="133.7">PA0</text>
<text x="179.9" y="132.3">2</text>
<text x="230.4" y="132.3">11</text>
<text x="235.9" y="134.1">B7</text>
<text x="243.2" y="134.1">A7</text>
<text x="248.9" y="132.3">9</text>
<text x="399.8" y="135.8">9</text>
<text x="420.2" y="132.3">8</text>
<text x="438.7" y="132.3">36</text>
<text x="445.2" y="133.7">RD</text>
<text x="463" y="133.7">RXDA</text>
<text x="474.5" y="132.3">13</text>
<text x="491.5" y="132.3">6</text>
<text x="508.4" y="132.3">4</text>
<text x="144.1" y="139.3">29</text>
<text x="144.1" y="142.9">28</text>
<text x="150.6" y="140.8">D4</text>
<text x="239.5" y="141.9" transform="rotate(-90 239.5 141.9)">CE</text>
<text x="246.6" y="141.9" transform="rotate(-90 246.6 141.9)">DIR</text>
<text x="474.5" y="142.9">18</text>
<text x="491.5" y="142.9">8</text>
<text x="508.4" y="142.9">10</text>
<text x="532" y="141.8" transform="rotate(-90 532 141.8)">5V</text>
<text x="541.5" y="139.3">7</text>
<text x="144.1" y="146.4">27</text>
<text x="144.1" y="149.9">26</text>
<text x="150.6" y="144.3">D5</text>
<text x="150.6" y="147.8">D6</text>
<text x="171" y="147.8">CA1</text>
<text x="179.9" y="146.4">40</text>
<text x="179.9" y="149.9">13</text>
<text x="237.8" y="147.4" transform="rotate(-90 237.8 147.4)">19</text>
<text x="244.8" y="145.4" transform="rotate(-90 244.8 145.4)">1</text>
<text x="259" y="149.9">4</text>
<text x="278.7" y="149.9">16</text>
<text x="463.5" y="144.3">CTSA</text>
<text x="543.3" y="149.9">6</text>
<text x="150.6" y="151.3">D7</text>
<text x="171" y="154.9">CA2</text>
<text x="171.3" y="151.3">PB3</text>
<text x="179.9" y="153.5">39</text>
<text x="259" y="153.5">6</text>
<text x="278.7" y="153.5">14</text>
<text x="440.7" y="153.5">5</text>
<text x="445.2" y="154.9">INT</text>
<text x="462.7" y="154.9">DCDA</text>
<text x="474.5" y="153.5">19</text>
<text x="489.5" y="153.5">11</text>
<text x="508.4" y="153.5">13</text>
<text x="533.8" y="152.4" transform="rotate(-90 533.8 152.4)">5V</text>
<text x="144.1" y="157">38</text>
<text x="144.1" y="160.5">37</text>
<text x="150.6" y="158.4">RS0</text>
<text x="150.6" y="161.9">RS1</text>
<text x="171.3" y="158.4">PB4</text>
<text x="171.3" y="161.9">PB1</text>
<text x="179.9" y="157">14</text>
<text x="179.9" y="160.5">11</text>
<text x="259" y="160.5">3</text>
<text x="259" y="157">8</text>
<text x="278.7" y="157">12</text>
<text x="278.7" y="160.5">17</text>
<text x="438.7" y="160.5">32</text>
<text x="445.2" y="161.9">D/C</text>
<text x="461.3" y="161.9">TRXCA</text>
<text x="474.5" y="160.5">14</text>
<text x="554.8" y="157">13</text>
<text x="577.1" y="160.5">11</text>
<text x="144.1" y="164">36</text>
<text x="144.1" y="167.6">35</text>
<text x="150.6" y="165.5">RS2</text>
<text x="171.3" y="165.5">PB0</text>
<text x="179.9" y="164">10</text>
<text x="257" y="164">18</text>
<text x="278.7" y="164">2</text>
<text x="438.7" y="167.6">34</text>
<text x="474.5" y="167.6">12</text>
<text x="554.8" y="164">12</text>
<text x="590.9" y="167.6">9</text>
<text x="599.5" y="164">2</text>
<text x="611" y="162.3" transform="rotate(90 611 162.3)">5V</text>
<text x="144.1" y="171.1">22</text>
<text x="150.6" y="169">RS3</text>
<text x="150.6" y="172.5">READ</text>
<text x="266" y="171.7" transform="rotate(-90 266 171.7)">1</text>
<text x="273" y="173.7" transform="rotate(-90 273 173.7)">19</text>
<text x="288.9" y="171.4" transform="rotate(-90 288.9 171.4)">8</text>
<text x="445.2" y="169">A/B</text>
<text x="461.3" y="169">RTXCA</text>
<text x="572.8" y="171.1">11</text>
<text x="587" y="169">-</text>
<text x="144.1" y="178.2">24</text>
<text x="144.1" y="174.6">23</text>
<text x="150.6" y="179.6">CS1</text>
<text x="150.6" y="176">CS2</text>
<text x="171.3" y="179.6">PB7</text>
<text x="171.3" y="176">PB2</text>
<text x="179.9" y="178.2">17</text>
<text x="179.9" y="174.6">12</text>
<text x="438.7" y="174.6">40</text>
<text x="440.7" y="178.2">1</text>
<text x="445.2" y="176">D0</text>
<text x="445.2" y="179.6">D1</text>
<text x="463.3" y="179.6">TXDB</text>
<text x="474.5" y="178.2">25</text>
<text x="487.7" y="178.2">13</text>
<text x="506.6" y="178.2">12</text>
<text x="532.4" y="178.2">2</text>
<text x="542.5" y="179.6">A</text>
<text x="552.1" y="178.2">15</text>
<text x="585.8" y="176">+</text>
<text x="590.9" y="174.6">10</text>
<text x="144.1" y="185.2">34</text>
<text x="144.1" y="181.7">25</text>
<text x="150.6" y="183.1">PHI2</text>
<text x="171.3" y="183.1">PB6</text>
<text x="179.9" y="185.2">18</text>
<text x="179.9" y="181.7">16</text>
<text x="287" y="183.6">5V</text>
<text x="438.7" y="181.7">39</text>
<text x="440.7" y="185.2">2</text>
<text x="445.2" y="183.1">D2</text>
<text x="150.6" y="186.6">RESET</text>
<text x="165.1" y="191.9" transform="rotate(-90 165.1 191.9)">IRQ</text>
<text x="171" y="186.6">CB1</text>
<text x="438.7" y="188.7">38</text>
<text x="445.2" y="190.1">D4</text>
<text x="445.2" y="186.6">D3</text>
<text x="463.2" y="190.1">DTRB</text>
<text x="474.5" y="188.7">24</text>
<text x="487.7" y="188.7">11</text>
<text x="506.6" y="188.7">10</text>
<text x="532.4" y="188.7">3</text>
<text x="542.5" y="190.1">B</text>
<text x="552.1" y="188.7">14</text>
<text x="438.7" y="195.8">37</text>
<text x="440.7" y="192.3">3</text>
<text x="445.2" y="197.2">D6</text>
<text x="445.2" y="193.7">D5</text>
<text x="463.5" y="197.2">RTSB</text>
<text x="474.5" y="195.8">23</text>
<text x="538.3" y="195.4">MODE</text>
<text x="605.7" y="197.6" transform="rotate(90 605.7 197.6)">5V</text>
<text x="163.7" y="198.4" transform="rotate(-90 163.7 198.4)">21</text>
<text x="440.7" y="199.3">4</text>
<text x="445.2" y="200.7">D7</text>
<text x="518.6" y="202.8">1</text>
<text x="542.9" y="199.9" transform="rotate(-90 542.9 199.9)">4</text>
<text x="594.2" y="199.3">3</text>
<text x="397.8" y="209.9">13</text>
<text x="463" y="207.8">RXDB</text>
<text x="474.5" y="209.9">29</text>
<text x="474.5" y="206.4">27</text>
<text x="502.5" y="206.4">3</text>
<text x="514.7" y="204.3">-</text>
<text x="518.6" y="209.9">2</text>
<text x="126.1" y="215.2">13</text>
<text x="420.2" y="213.4">11</text>
<text x="438.7" y="213.4">33</text>
<text x="445.2" y="214.8">/CS</text>
<text x="461.1" y="211.3">SYNCB</text>
<text x="513.5" y="211.3">+</text>
<text x="148.5" y="218.7">11</text>
<text x="397.8" y="217">12</text>
<text x="461.3" y="221.9">RTXCB</text>
<text x="474.5" y="220.5">28</text>
<text x="509.1" y="217.1" transform="rotate(-90 509.1 217.1)">12</text>
<text x="595.8" y="216.6">5V</text>
<text x="126.1" y="222.2">12</text>
<text x="209.5" y="222.6" transform="rotate(-90 209.5 222.6)">3</text>
<text x="463.5" y="225.4">CTSB</text>
<text x="474.5" y="227.5">26</text>
<text x="474.5" y="224">22</text>
<text x="502.8" y="227.9">5</text>
<text x="515" y="225.8">-</text>
<text x="518.9" y="224.4">7</text>
<text x="149.7" y="232.8">8</text>
<text x="179.9" y="232.8">24</text>
<text x="459.7" y="230.7" transform="rotate(-90 459.7 230.7)">DCDB</text>
<text x="461.3" y="229">TRXCB</text>
<text x="513.9" y="232.8">+</text>
<text x="518.9" y="231.4">6</text>
<text x="597.6" y="228.1" transform="rotate(-90 597.6 228.1)">8</text>
<text x="147.7" y="239.9">10</text>
<text x="149.7" y="236.4">9</text>
<text x="154.2" y="237.8">D1</text>
<text x="154.2" y="234.2">D0</text>
<text x="170.6" y="234.2">END</text>
<text x="207.7" y="234.7">5V</text>
<text x="458.3" y="237.2" transform="rotate(-90 458.3 237.2)">21</text>
<text x="474.1" y="237.8">5V</text>
<text x="509.4" y="238.6" transform="rotate(-90 509.4 238.6)">12</text>
<text x="147.7" y="243.4">11</text>
<text x="154.2" y="244.8">D3</text>
<text x="154.2" y="241.3">D2</text>
<text x="147.7" y="250.5">13</text>
<text x="147.7" y="246.9">12</text>
<text x="154.2" y="251.9">D5</text>
<text x="154.2" y="248.4">D4</text>
<text x="191.9" y="248.4">5V</text>
<text x="475.9" y="251.3" transform="rotate(-90 475.9 251.3)">14</text>
<text x="147.7" y="257.5">15</text>
<text x="147.7" y="254">14</text>
<text x="154.2" y="255.4">D6</text>
<text x="147.7" y="261.1">21</text>
<text x="154.2" y="262.5">C/D</text>
<text x="154.2" y="258.9">D7</text>
<text x="193.7" y="259.9" transform="rotate(-90 193.7 259.9)">4</text>
<text x="105.2" y="268.1">4</text>
<text x="166.5" y="269.5">SVACK</text>
<text x="168.9" y="266">EACK</text>
<text x="179.9" y="268.1">4</text>
<text x="179.9" y="264.6">3</text>
<text x="68.2" y="271.6">1</text>
<text x="88.5" y="275.2">3</text>
<text x="105.2" y="275.2">5</text>
<text x="125.6" y="271.6">6</text>
<text x="147.7" y="271.6">20</text>
<text x="154.2" y="273.1">RD</text>
<text x="68.2" y="278.7">2</text>
<text x="66.2" y="284">10</text>
<text x="88.5" y="287.5">8</text>
<text x="103.2" y="285.8">13</text>
<text x="173.1" y="287.2">CS</text>
<text x="179.9" y="285.8">18</text>
<text x="68.2" y="291">9</text>
<text x="103.2" y="292.8">12</text>
<text x="125.6" y="289.3">11</text>
<text x="147.7" y="289.3">19</text>
<text x="154.2" y="290.7">WR</text>
<text x="147.7" y="296.3">22</text>
<text x="154.2" y="297.7">RESET</text>
<text x="179.9" y="299.9">17</text>
<text x="147.7" y="303.4">23</text>
<text x="154.2" y="304.8">CLK</text>
<text x="165.4" y="301.3">/PAUSE</text>
<text x="69.9" y="315.7">1</text>
<text x="86.8" y="315.7">2</text>
<text x="211.1" y="312.2">4</text>
<text x="231.4" y="315.7">6</text>
<text x="211.1" y="319.3">5</text>
</g>
<g font-size="1.8" fill="#00f">
<text x="187.7" y="107.1">SD7</text>
<text x="187.7" y="110.6">SD6</text>
<text x="187.7" y="117.7">SD4</text>
<text x="187.7" y="114.1">SD5</text>
<text x="120.6" y="124.7">D0</text>
<text x="187.7" y="124.7">SD2</text>
<text x="187.7" y="121.2">SD3</text>
<text x="120.6" y="128.2">D1</text>
<text x="120.6" y="131.8">D2</text>
<text x="120.6" y="135.3">D3</text>
<text x="120.6" y="138.8">D4</text>
<text x="120.6" y="142.3">D5</text>
<text x="120.6" y="145.9">D6</text>
<text x="120.6" y="149.4">D7</text>
<text x="397.6" y="177.6">D1</text>
<text x="397.6" y="174.1">D0</text>
<text x="397.6" y="184.7">D3</text>
<text x="397.6" y="181.2">D2</text>
<text x="397.6" y="191.7">D5</text>
<text x="397.6" y="188.2">D4</text>
<text x="397.6" y="195.3">D6</text>
<text x="397.6" y="198.8">D7</text>
<text x="120.6" y="232.3">D0</text>
<text x="120.6" y="239.4">D2</text>
<text x="120.6" y="235.8">D1</text>
<text x="120.6" y="242.9">D3</text>
<text x="120.6" y="249.9">D5</text>
<text x="120.6" y="246.4">D4</text>
<text x="120.6" y="257">D7</text>
<text x="120.6" y="253.5">D6</text>
</g>
</svg>
